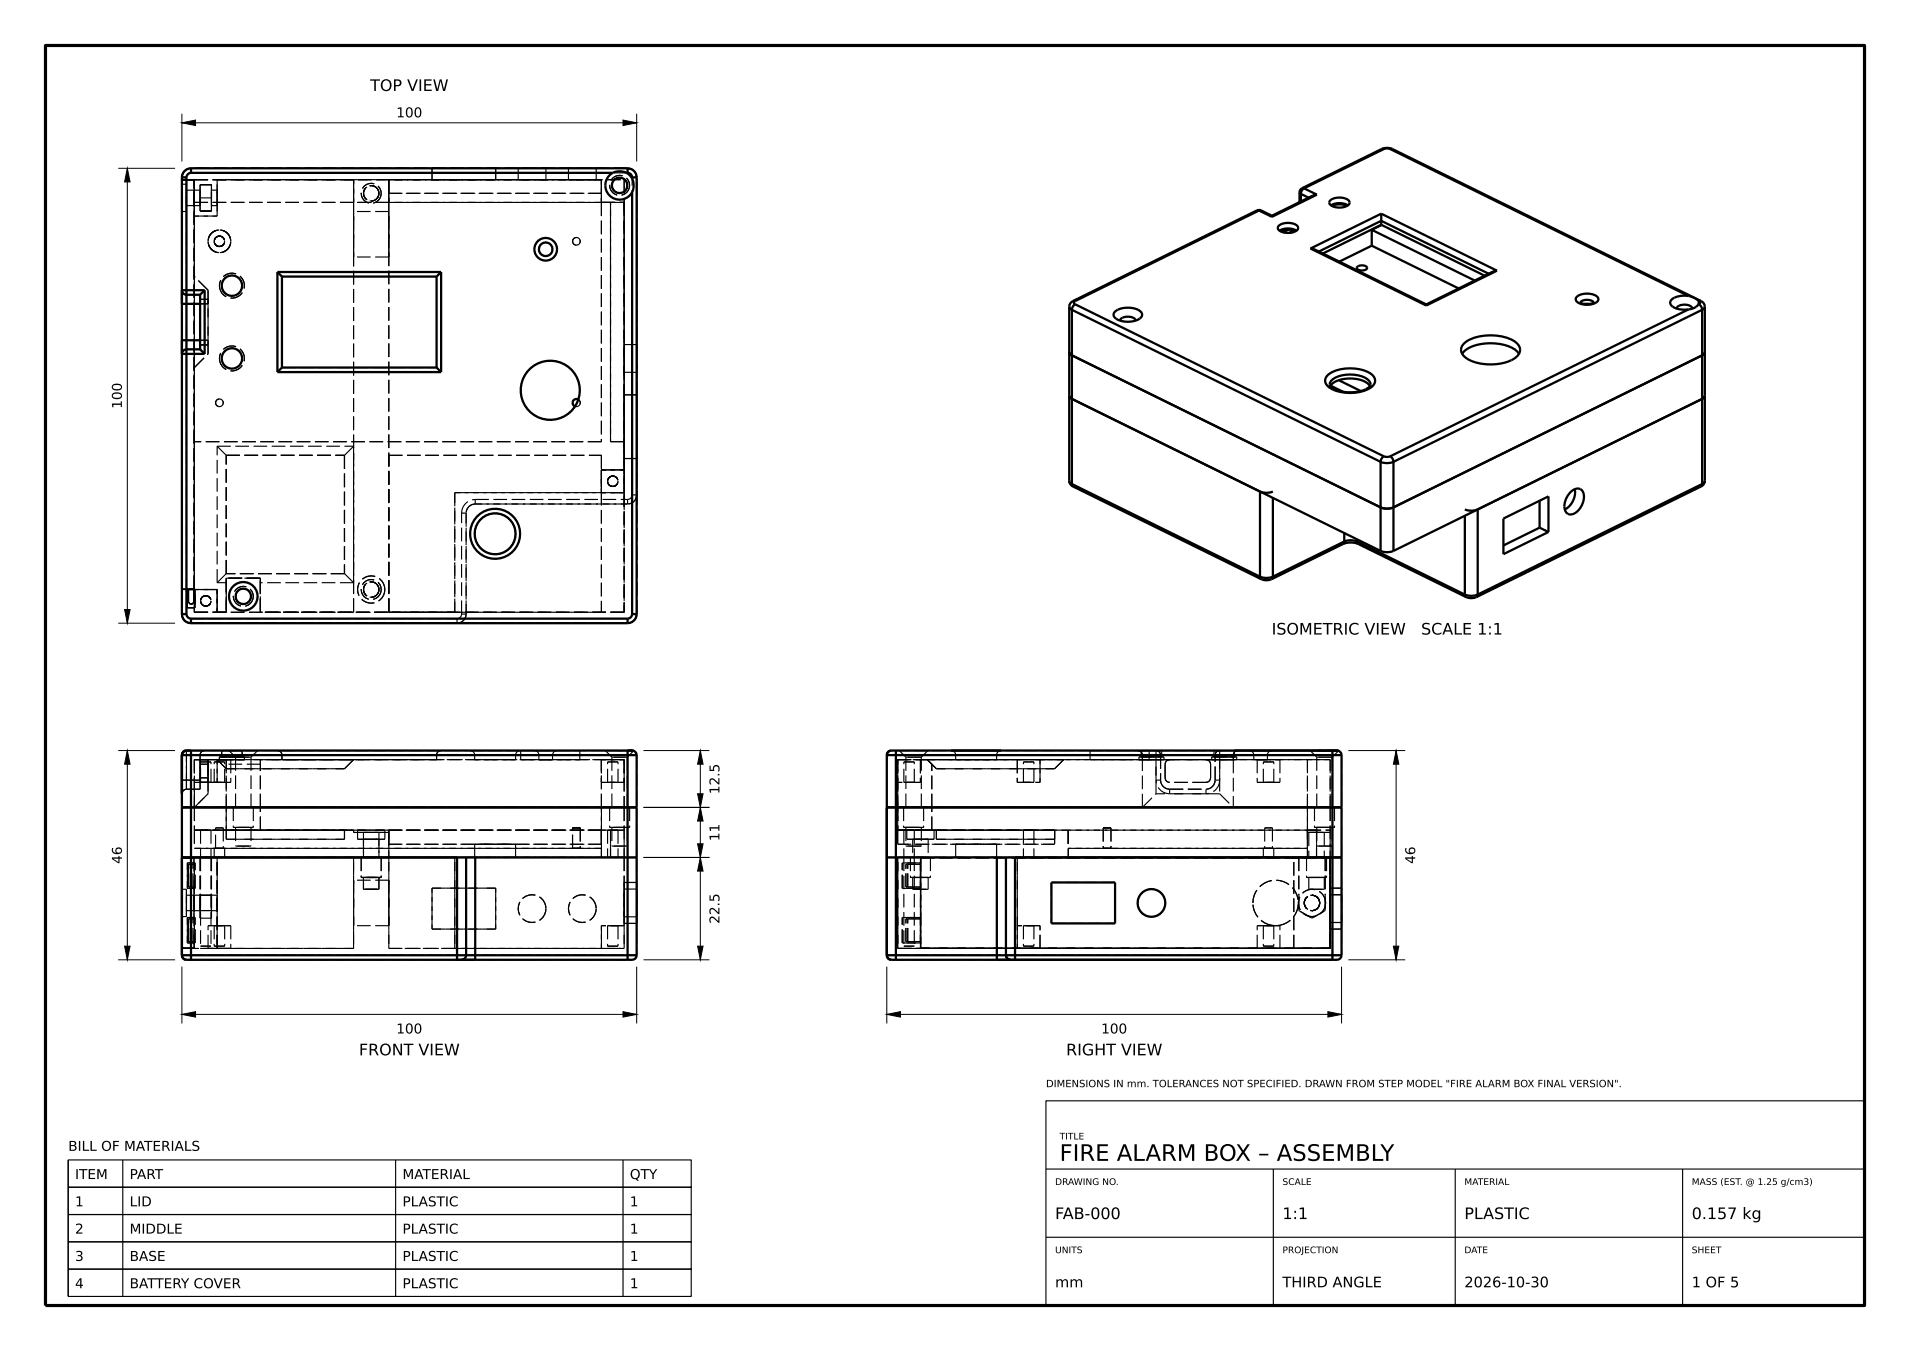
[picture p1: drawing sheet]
<svg xmlns="http://www.w3.org/2000/svg" width="420mm" height="297mm" viewBox="0 0 420 297" stroke-linecap="round" stroke-linejoin="round" font-family="sans-serif">
<g fill="#000" stroke="#000" stroke-width=".22">
<path d="M28 37l.6 3h-1.2zM40 27l3-.6v1.2zM137 26.4l3 .6-3 .6zM27.4 134h1.2l-.6 3zM28 165l.6 3h-1.2zM154 177.5l.6 3h-1.2zM153.4 174.5h1.2l-.6 3zM154 165l.6 3h-1.2zM307 165l.6 3h-1.2zM154 188.5l.6 3h-1.2zM153.4 185.5h1.2l-.6 3zM27.4 208h1.2l-.6 3z"/>
<path d="M153.4 208h1.2l-.6 3zM306.4 208h1.2l-.6 3zM40 223l3-.6v1.2zM137 222.4l3 .6-3 .6zM195 223l3-.6v1.2zM292 222.4l3 .6-3 .6z"/>
</g>
<path d="M10 10h400v277h-400z" fill="none" stroke="#000" stroke-width=".7" stroke-linecap="butt"/>
<g fill="none" stroke="#000" stroke-width=".25" stroke-dasharray="3 1" stroke-linecap="butt">
<path d="M40 39a2 2 0 0 1 2-2M40 39v96M40 39v24.8M40 39v.5M40 39.5h2.7M40 39.6h2.6M40 39.6v89.9M41 39h-1M41 39v96M42 37a2 2 0 0 0-2 2M42 37h96M42 38a1 1 0 0 0-1 1"/>
<path d="M42 37v1M42.6 39.6h-2.6M42.7 39.5h35.1M42.7 39.5h89.6M42.7 39.5v8M47.7 39.5h30.1M47.7 39.5v8M77.8 39.5h7.7M77.8 39.5v95.1M85.5 39.5h46.8M85.5 39.5v3M85.5 39.5h51.7"/>
<path d="M85.5 39.5v95.1M95 37h14M95 39.5h14M95 37v2.5M109 37h-14M109 39.5h-14M109 37v2.5M113.9 37h6.2M113.9 39.5h6.2M113.9 37v2.5M120.1 37h-6.2M120.1 39.5h-6.2"/>
<path d="M120.1 37v2.5M125 37h6.1M125 39.5h6.1M125 37v2.5M131.1 37h-6.1M131.1 39.5h-6.1M131.1 37v2.5M132.3 39.5v5M137.2 39.5v68.8M137.2 39.5v63.8M138 37h-96M138 37a2 2 0 0 1 2 2"/>
<path d="M138 38v-1M138 38h-96M139 39h1M139 39a1 1 0 0 0-1-1M140 39a2 2 0 0 0-2-2M140 39v69.8M40 40.5h1M40 40.5v6M40 46.5v-6M40 46.5h1M41 40.5v6M41 46.5v-6"/>
<path d="M41 41.8v3.4M41 45.2v-3.4M42.6 41.8h-1.6M42.6 41.8v3.4M42.6 45.2v-3.4M42.6 45.2h-1.6M42.7 44.5v-5M42.7 44.5h35.1M42.7 44.5h89.6M42.7 47.5h5M42.7 41.8h1.3M42.7 41.8v3.4"/>
<path d="M42.7 45.2v-3.4M42.7 47.5v-8M42.7 45.2h1.3M44 40.6h2.5M44 46.4v-5.8M44 41.8v3.4M44 45.2v-3.4M44 46.4h2.5M44 43.5v2.9M44 40.6v2.9M44 43.5h2.5M45.8 53a2.5 2.5 0 0 0 3.5 2.3 2.5 2.5 0 0 0 .5-4.2 2.5 2.5 0 0 0-4 1.3v.6"/>
<path d="M45.8 53a2.5 2.5 0 0 1 3.5-2.2 2.5 2.5 0 0 1 .5 4.2 2.5 2.5 0 0 1-4-1.3v-.7M46.5 40.6v5.8M46.5 46.4h-2.5M46.5 41.8h1.2M46.5 41.8v3.4M46.5 45.2v-3.4M46.5 40.6h-2.5M46.5 43.5v-2.9M46.5 46.4v-2.9M46.5 45.2h1.2M47.1 53a1.15 1.15 0 0 0 1.6 1.1 1.15 1.15 0 0 0 .4-1.9 1.15 1.15 0 0 0-1.9 .4l-.1 .4M47.1 53a1.15 1.15 0 0 1 1.6-1 1.15 1.15 0 0 1 .4 1.9 1.15 1.15 0 0 1-1.9-.4l-.1-.5"/>
<path d="M47.7 47.5v-8M47.7 41.8v3.4M47.7 45.2v-3.4M47.7 47.5h-5M49.4 53a1.15 1.15 0 0 1-1.6 1.1 1.15 1.15 0 0 1-.4-1.9 1.15 1.15 0 0 1 1.9 .4l.1 .4M50.7 53a2.5 2.5 0 0 1-3.5 2.3 2.5 2.5 0 0 1-.5-4.2 2.5 2.5 0 0 1 4 1.3v.6M50.7 53a2.5 2.5 0 0 0-3.5-2.2 2.5 2.5 0 0 0-.5 4.2 2.5 2.5 0 0 0 4-1.3v-.7M77.8 44.5v-5M77.8 56.5v-10M77.8 46.5v10M83.3 42.5a1.7 1.7 0 0 0-2.4-1.5 1.7 1.7 0 0 0-.4 2.8 1.7 1.7 0 0 0 2.7-.8l.1-.5M83.3 42.5a1.7 1.7 0 0 1-2.4 1.5 1.7 1.7 0 0 1-.4-2.8 1.7 1.7 0 0 1 2.7 .8l.1 .5"/>
<path d="M83.8 42.5a2.2 2.2 0 0 1-3.1 2 2.2 2.2 0 0 1-.5-3.7 2.2 2.2 0 0 1 3.6 1.1v.6M85.5 42.5v-3M85.5 42.5h46.8M85.5 42.5v2M85.5 44.5h46.8M85.5 44.5h-7.7M85.5 56.5v-10M85.5 46.5v10M85.5 56.5h-7.7M85.5 46.5h-7.7M121.5 54.8a1.5 1.5 0 0 0-2.1-1.4 1.5 1.5 0 0 0-.4 2.5 1.5 1.5 0 0 0 2.4-.6l.1-.5M125.9 53a.85 .85 0 0 1 1.2-.7 .85 .85 0 0 1 .3 1.3 .85 .85 0 0 1-1.4-.2l-.1-.4"/>
<path d="M125.9 53a.85 .85 0 0 0 1.2 .8 .85 .85 0 0 0 .3-1.3 .85 .85 0 0 0-1.4 .2l-.1 .3M132.3 42.5v-3M132.3 44.5v-2M132.3 42.5h-46.8M132.3 44.5h4.9M132.3 44.5v52.6M132.3 44.5v-5M134.2 44.5v52.6M134.2 44.5h-1.9M134.6 40.8a1.7 1.7 0 0 0 2.3 1.5 1.7 1.7 0 0 0 .5-2.8 1.7 1.7 0 0 0-2.8 .7v.6M134.6 40.8a1.7 1.7 0 0 1 2.3-1.6 1.7 1.7 0 0 1 .5 2.8 1.7 1.7 0 0 1-2.8-.7v-.5M137.2 44.5h-3"/>
<path d="M137.2 44.5v52.6M137.2 44.5v90.1M137.2 44.5v58.8M138.5 40.8a2.2 2.2 0 0 1-3.2 1.9 2.2 2.2 0 0 1-.5-3.6 2.2 2.2 0 0 1 3.6 1.1l.1 .6M40 66.8v8M40 77.8v57.2M41 76.8h3M41 76.8a1 1 0 0 0-1 1M41 64.8a1 1 0 0 1-1-1M42.7 60.8v-21.3M44 64.8h-3M44 64.8v2"/>
<path d="M44 74.8v-8M44 74.8v2M44 75.8v-1M44 74.8v1M44 66.8v8M44 65.8v1M44 66.8v-1M44 74.8h1.8M44 66.8h1.8M45.8 77.8v-3M45.8 66.8v-3M45.8 63.8l-3.1-3"/>
<path d="M45.8 63.8v14M45.8 66.8v-1M45.8 65.8v1M45.8 66.8v8M45.8 74.8v1M45.8 75.8v-1M45.8 65.8h-1.8M45.8 75.8h-1.8M45.8 66.8h-1.8M45.8 74.8h-1.8M48.2 62.8a2.75 2.75 0 0 0 4 2.5 2.75 2.75 0 0 0 .5-4.6 2.75 2.75 0 0 0-4.4 1.5l-.1 .6M48.2 78.8a2.75 2.75 0 0 0 4 2.5 2.75 2.75 0 0 0 .5-4.6 2.75 2.75 0 0 0-4.4 1.5l-.1 .6"/>
<path d="M53.3 62.8a2.25 2.25 0 0 1-3.3 2 2.25 2.25 0 0 1-.4-3.7 2.25 2.25 0 0 1 3.6 1.1l.1 .6M53.3 78.8a2.25 2.25 0 0 1-3.3 2 2.25 2.25 0 0 1-.4-3.7 2.25 2.25 0 0 1 3.6 1.1l.1 .6M62 60.8v20M96 60.8h-34M137.2 75.8v6M140 75.8v6M140 75.8h-2.8M42.7 97.1v-52.6M42.7 80.8v-20M42.7 80.8l3.1-3M47.4 88.5a.85 .85 0 0 1 1.2-.7 .85 .85 0 0 1 .3 1.3 .85 .85 0 0 1-1.4-.2l-.1-.4M47.4 88.5a.85 .85 0 0 0 1.2 .8 .85 .85 0 0 0 .3-1.3 .85 .85 0 0 0-1.4 .2l-.1 .3"/>
<path d="M47.7 98.1h30.1M47.7 98.1l2 2M62 80.8h34M77.8 98.1v30M77.8 98.1l-2 2M96 80.8v-20M125.9 88.5a.85 .85 0 0 1 1.2-.7 .85 .85 0 0 1 .3 1.3 .85 .85 0 0 1-1.4-.2l-.1-.4M126.4 89.3a.85 .85 0 0 0 1.1-.4 .85 .85 0 0 0-.3-1.1M127.5 85.8a6.5 6.5 0 0 0-9.5-5.8 6.5 6.5 0 0 0-.8 11.1 6.5 6.5 0 0 0 10.2-4.3l.1-1M132.3 97.1h-89.6M134.2 97.1h3M134.2 97.1v-52.6"/>
<path d="M137.2 97.1v37.5M137.2 97.1h-3M137.2 81.8v-6M137.2 86.8v14M140 86.8v14M140 81.8v-6M140 81.8h-2.8M140 86.8h-2.8M49.7 100.1h26.1M75.8 100.1v26M85.5 100.1h46.8M100 108.3v26.3"/>
<path d="M100 108.3h32.3M101.5 112.8h1M101.5 112.8a3 3 0 0 1 3-3M102.5 112.8v22.2M104.5 110.8a2 2 0 0 0-2 2M104.5 110.8h33.5M104.5 109.8v1M104.5 109.8h33.5M113.4 117.4a4.5 4.5 0 0 0-6.5-4.1 4.5 4.5 0 0 0-.7 7.6 4.5 4.5 0 0 0 7.1-2.7l.1-.8M113.4 117.4a4.5 4.5 0 0 1-6.5 4 4.5 4.5 0 0 1-.7-7.6 4.5 4.5 0 0 1 7.1 2.7l.1 .9M132.3 100.1v34.5M132.3 108.3v-5"/>
<path d="M132.3 103.3v5M132.3 103.3h4.9M132.3 108.3h4.9M133.6 105.8a1.15 1.15 0 0 0 1.6 1.1 1.15 1.15 0 0 0 .4-1.9 1.15 1.15 0 0 0-1.9 .4l-.1 .4M133.6 105.8a1.15 1.15 0 0 1 1.6-1.1 1.15 1.15 0 0 1 .4 1.9 1.15 1.15 0 0 1-1.9-.4l-.1-.4M135.9 105.8a1.15 1.15 0 0 1-1.6 1.1 1.15 1.15 0 0 1-.4-1.9 1.15 1.15 0 0 1 1.9 .4l.1 .4M137.2 108.3h-37.2M137.2 103.3h-4.9M137.2 108.3h-4.9M137.2 103.3v5M137.2 100.8v-14M137.2 108.3v26.3"/>
<path d="M137.2 108.3v-5M138 110.8h-33.5M138 109.8v1M138 109.8a1 1 0 0 0 1-1M139 108.8h1M139 108.8v-69.8M140 108.8a2 2 0 0 1-2 2M140 108.8v-69.8M140 100.8v-14M140 100.8h-2.8M40 135a2 2 0 0 0 2 2M40 135v-96"/>
<path d="M40 129.6v5.4M40 129.6v-90.1M40 129.6h7.7M40 129.5h2.6M40 129.5v-89.9M41 135h-1M41 135a1 1 0 0 0 1 1M41.2 129.6v4M41.2 133.6v-4M41.2 129.6h1.7M41.2 133.6h1.7M41.5 129.5h1.1"/>
<path d="M41.5 129.5v2.9M41.5 132.4l.3 .4M41.5 132.4v-2.9M41.8 132.8h.4M41.8 132.8l-.3-.4M42 137h96M42 137a2 2 0 0 1-2-2M42 137h58.5M42 136v1M42 136h58.5M42.2 132.8l.4-.4M42.2 132.8h-.4"/>
<path d="M42.6 129.5h-1.1M42.6 129.5h-2.6M42.6 132.4v-2.9M42.6 129.5v2.9M42.6 132.4l-.4 .4M42.6 129.5v-89.9M42.7 134.6v-37.5M42.7 134.6v-95.1M42.7 134.6v-53.8M42.7 129.6v-48.8M42.7 129.6h5M42.7 134.6h5"/>
<path d="M42.7 129.6v5M42.9 133.6h-1.7M42.9 129.6v4M42.9 133.6v-4M42.9 129.6h-1.7M44.1 132.1a1.15 1.15 0 0 0 1.6 1.1 1.15 1.15 0 0 0 .4-1.9 1.15 1.15 0 0 0-1.9 .4l-.1 .4M44.1 132.1a1.15 1.15 0 0 1 1.6-1.1 1.15 1.15 0 0 1 .4 1.9 1.15 1.15 0 0 1-1.9-.4l-.1-.4M46.4 132.1a1.15 1.15 0 0 1-1.6 1.1 1.15 1.15 0 0 1-.4-1.9 1.15 1.15 0 0 1 1.9 .4l.1 .4M47.7 134.6v-5M47.7 129.6h-7.7M47.7 129.6v5M47.7 129.6h-5"/>
<path d="M47.7 128.1v-30M49.7 127.1h7.5M49.7 134.6v-7.5M49.7 127.1v7.5M49.7 134.6h-7M49.7 126.1v-26M49.7 127.1v1M49.7 128.1v6.5M49.7 134.6h-2M49.7 128.1h-2M49.7 126.1l-2 2M51.8 131.1a1.7 1.7 0 0 0 2.4 1.5 1.7 1.7 0 0 0 .4-2.8 1.7 1.7 0 0 0-2.7 .8l-.1 .5"/>
<path d="M51.8 131.1a1.7 1.7 0 0 1 2.4-1.5 1.7 1.7 0 0 1 .4 2.8 1.7 1.7 0 0 1-2.7-.8l-.1-.5M55.7 131.1a2.2 2.2 0 0 1-3.1 2 2.2 2.2 0 0 1-.5-3.7 2.2 2.2 0 0 1 3.5 1.1l.1 .6M57.2 127.1h-7.5M57.2 127.1v7.5M57.2 134.6v-7.5M57.2 128.1v-1M57.2 134.6v-6.5M75.8 126.1h-26.1M77.8 134.6h-30.1M77.8 134.6v-95.1M77.8 128.1h-20.6M77.8 128.1l-2-2"/>
<path d="M83.3 129.6a1.7 1.7 0 0 0-2.4-1.5 1.7 1.7 0 0 0-.4 2.8 1.7 1.7 0 0 0 2.7-.8l.1-.5M83.3 129.6a1.7 1.7 0 0 1-2.4 1.5 1.7 1.7 0 0 1-.4-2.8 1.7 1.7 0 0 1 2.7 .8l.1 .5M83.8 129.6a2.2 2.2 0 0 1-3.1 2 2.2 2.2 0 0 1-.5-3.7 2.2 2.2 0 0 1 3.6 1.1v.6M84.6 129.6a3 3 0 0 1-4.3 2.7 3 3 0 0 1-.5-5 3 3 0 0 1 4.7 1.6l.1 .7M85.5 134.6h-28.3M85.5 134.6v-34.5M100 134.6h-14.5M100 134.6v-26.3M100.5 137h-58.5M100.5 136v1M100.5 136a1 1 0 0 0 1-1M101.5 135h1"/>
<path d="M101.5 135v-22.2M102.5 135a2 2 0 0 1-2 2M102.5 135v-22.2M132.3 134.6h-46.8M137.2 134.6h-4.9M137.2 134.6h-80M138 137a2 2 0 0 0 2-2M140 135v-96M140 135a2 2 0 0 1-2 2M40 177.5h2M40 166a1 1 0 0 1 1-1M40 166h1"/>
<path d="M40 177.5v-11.5M41 165h1M41 165h4M41 165a1 1 0 0 0-1 1M41 165v1M41 166v-1M41 166h-1M41 173.5a1 1 0 0 0-1 1M41 173.5h3M41 166h3M41 166v5.5M41 171.5h-1"/>
<path d="M41 171.5h3M41 171.5v2M41 173.5v-2M41 171.5v-5.5M42 165h92.7M42 177.5h-2M42 177.5v11M42 166v-1M42 166h-2M42 166v11.5M42.7 177.5v5M42.7 177.5h89.6"/>
<path d="M42.7 167h3.1M42.7 167h89.6M42.7 167v10.5M42.7 177.5l3.1-3M42.7 177.5v-10.5M42.7 172h5M42.7 167v5M42.7 172v5.5M44 166l.3-.7 .7-.3M44 166v5.5M44 171.5v2M44 171.5v-5.5"/>
<path d="M44 173.5v-2M44 168v-1M44 171v-3M44 172v-1M44 171v1M44 168v3M44 167v1M44 173.5h-3M44 167h1.8M44 166h-3M44 171.5h-3M44.1 172v-4.5"/>
<path d="M44.1 167.5h2.3M44.1 172h2.3M45 165h-3M45 165l-.7 .3-.3 .7M45.8 167h-3.1M45.8 167h4.9M45.8 174.5l-3.1 3M45.8 167v7.5M45.8 167v1M45.8 168v3M45.8 171v1M45.8 172v-1"/>
<path d="M45.8 171v-3M45.8 168v-1M45.8 174.5v-7.5M45.8 172h4.9M45.8 172v-5M45.8 172h-1.8M45.8 168h-1.8M45.8 171h-1.8M46.4 167.5h-2.3M46.4 172h-2.3M46.4 172v-4.5M47.1 172v-4.5"/>
<path d="M47.1 167.5h2.3M47.1 172h2.3M47.7 167h-5M47.7 167h30.1M47.7 172v-5M47.7 167v5M47.7 167l2 2M48.2 167h5.5M48.2 167v-.6M48.2 166.4h5.5M48.8 165h4.5M48.8 166.4h4.5"/>
<path d="M48.8 165v1.4M49.4 167.5h-2.3M49.4 172h-2.3M49.4 172v-4.5M49.7 177.5v5M49.7 177.5h-7M49.7 177.5v-9.5M49.7 168v-1M49.7 167v10.5M49.7 167h-2M49.7 169l-2-2M49.7 169h26.1"/>
<path d="M50.4 165h6.2M50.4 165l1.4 1.5M50.7 167h-4.9M50.7 172h-4.9M50.7 167v5M51.3 177.5h4.4M51.3 177.5v4.4M51.8 177.5h3.4M51.8 166.5h3.4M51.8 166.5v11M53.3 165h-4.5M53.3 166.4h-4.5"/>
<path d="M53.3 165v1.4M53.7 167h-5.5M53.7 166.4h-5.5M53.7 167v-.6M55.2 177.5h-3.4M55.2 166.5h-3.4M55.2 166.5l1.4-1.5M55.2 166.5v11M55.7 177.5v4.4M55.7 177.5h-4.4M56.6 165h-6.2M57.2 177.5h-7.5"/>
<path d="M57.2 168h-7.5M57.2 177.5v-9.5M57.2 167v1M57.2 177.5v-10.5M61 165h36M61 165l.7 .3 .3 .7M62 166l-.3-.7-.7-.3M62 166v1M62 167h34M62 166h34M75.8 169h-26.1M77.8 167h-20.6"/>
<path d="M77.8 167l-2 2M96 166v1M96 167h-34M96 166h-34M97 165h-36M97 165l-.7 .3-.3 .7M103.4 165h11M104.4 167h9M104.4 166h9M104.4 166l-.4-.8-.6-.2M104.4 167v-1M113.4 167v-1"/>
<path d="M113.4 167h-9M113.4 166h-9M114.4 165h-11M114.4 165a1 1 0 0 0-1 1M114.5 165h13M114.5 167h13M114.5 165v2M117.5 165h5M118.5 167h3M118.5 166h3M118.5 166l-.4-.8-.6-.2M118.5 166v1"/>
<path d="M121.5 166v1M121.5 167h-3M121.5 166h-3M122.5 165h-5M122.5 165a1 1 0 0 0-1 1M127.5 165h-13M127.5 167h-13M127.5 165v2M132.3 177.5h4.9M132.3 167h4.9M132.3 177.5v-10.5M132.3 172h4.9"/>
<path d="M132.3 167v5M133.1 165h1.6M133.1 165l1.5 1.5M133.6 172v-4.5M133.6 167.5h2.3M133.6 172h2.3M134.1 177.5h4.4M134.1 177.5v4.4M134.6 166.5h3.3M134.6 177.5h3.3M134.6 166.5v11M134.7 165h3.1"/>
<path d="M135.9 167.5h-2.3M135.9 172h-2.3M135.9 172v-4.5M137.2 177.5v11M137.2 177.5v5M137.2 177.5h-80M137.2 167h-80M137.2 167v10.5M137.2 167h-4.9M137.2 167v5M137.2 172v-5M137.2 172h-4.9"/>
<path d="M137.8 165h.2M137.9 166.5h-3.3M137.9 177.5h-3.3M137.9 166.5l1.4-1.4M137.9 166.5v11M138 177.5h2M138 177.5h-96M138 166v-1M138 166h-96M138 177.5v-11.5M138.5 177.5v4.4M138.5 177.5h-4.4"/>
<path d="M139 165h-5.9M140 177.5v11M140 166a1 1 0 0 0-1-1M140 166v11.5M140 177.5h-2M140 166h-2M195 177.5h2M195 166a1 1 0 0 1 1-1M195 177.5v-11.5M196 165h1M197 165h57.2M197 177.5h-2"/>
<path d="M197 177.5v11M197 166v-1M197 166h-2M197 166v11.5M197.4 177.5h7.5M197.4 177.5v5M197.4 177.5h95.1M197.4 177.5h53.8M197.4 167h6.5M197.4 177.5v-10.5M197.4 167v10.5M197.4 167h5"/>
<path d="M197.4 172v-5M197.4 172v5.5M197.8 165h3.1M198.7 177.5h4.4M198.7 177.5v4.4M198.7 167.5h2.4M198.7 172h2.4M198.7 172v-4.5M199.2 177.5h3.4M199.2 166.5h1.7M199.2 166.5l-1.4-1.5M199.2 166.5v11"/>
<path d="M199.9 167.5h-1.2M199.9 172h-1.2M200.9 177.5h-2.2M200.9 165h3.1M200.9 177.5h-1.7M200.9 166.5h1.7M201.1 167.5h-1.2M201.1 172h-1.2M201.1 172v-4.5M202.4 167h48.8M202.4 172h-5M202.4 167v5"/>
<path d="M202.6 177.5h-1.7M202.6 166.5h-3.4M202.6 166.5l1.4-1.5M202.6 166.5v11M203.1 177.5h-2.2M203.1 177.5v4.4M203.9 167l1 1M203.9 167h-6.5M203.9 167h30M203.9 167l2 2M204 165h-6.2M204.9 177.5h-7.5"/>
<path d="M204.9 177.5v-9.5M204.9 168l-1-1M205.9 169h26M205.9 169l-2-2M210.2 167h4.4M210.2 166h8.9M210.2 166l-.4-.8-.6-.2M210.2 167v-1M214.6 167h4.5M214.6 166h-4.4M219.1 167h-8.9M219.1 166h-4.5"/>
<path d="M219.1 166l.4-.8 .6-.2M219.1 167v-1M220.1 165h-10.9M223.7 167h-26.3M223.7 167v5M223.7 172h5M225.1 167.5h2.2M225.1 172h2.2M225.1 172v-4.5M226.2 167.5h-1.1M226.2 172h-1.1M227.3 167.5h-1.1"/>
<path d="M227.3 172h-1.1M227.3 172v-4.5M228.7 167h-5M228.7 172v-5M228.7 167v5M231.9 169h-26M233.9 167h-30M233.9 167l-2 2M239.7 165h13M239.7 167h6.5M239.7 165v2M246.2 165h-6.5"/>
<path d="M246.2 167h6.5M250.2 165h22M250.2 165l.7 .3 .3 .7M250.5 167h5.5M250.5 166.4h5.5M250.5 167v-.6M250.9 165h4.5M250.9 166.4h4.5M250.9 165v1.4M251.2 166l-.3-.7-.7-.3M251.2 166v1M251.2 177.5h20"/>
<path d="M251.2 167h3M251.2 167h20M251.2 177.5l3-3M251.2 177.5v-10.5M251.2 166h20M252.7 165h-6.5M252.7 167h-13M252.7 165v2M253.2 165h-2.3M253.2 167h-2.7M253.2 166.4h-2.7M253.2 166.4h-2.3"/>
<path d="M254.2 165h14M254.2 165v1M254.2 165l.7 .3 .3 .7M254.2 167h3M254.2 174.5v-7.5M254.2 166h-57.2M254.2 171.5v-5.5M255.2 166a1 1 0 0 0-1-1M255.2 166h-1M255.2 166v5.5M255.2 171.5a2 2 0 0 0 2 2M255.2 171.5h-1"/>
<path d="M255.4 165h-2.2M255.4 166.4h-2.2M255.4 165v1.4M256 167h-2.8M256 166.4h-2.8M256 167v-.6M256.2 168a1 1 0 0 1 1-1M256.2 171v-3M257.2 173.5h8M257.2 173.5a2 2 0 0 1-2-2M257.2 167h8M257.2 172a1 1 0 0 1-1-1"/>
<path d="M257.2 173.5v1M257.2 174.5a3 3 0 0 1-3-3M265.2 173.5a2 2 0 0 0 2-2M265.2 172h-8M265.2 167a1 1 0 0 1 1 1M265.2 167h3M265.2 173.5v1M265.2 174.5h-8M266.2 171a1 1 0 0 1-1 1M266.2 168v3M266.4 167h5.6M266.4 166.4h5.6"/>
<path d="M266.4 167v-.6M267 165h4.4M267 166.4h4.4M267 165v1.4M267.2 166l.3-.7 .7-.3M267.2 171.5v-5.5M267.2 171.5a2 2 0 0 1-2 2M267.2 166h-12M267.2 171.5h1M268.2 165h3.2M268.2 166v-1M268.2 165a1 1 0 0 0-1 1"/>
<path d="M268.2 166h-1M268.2 167h3M268.2 174.5l3 3M268.2 167v7.5M268.2 174.5h-14M268.2 171.5a3 3 0 0 1-3 3M268.2 166v5.5M269.2 165h-2.2M269.2 167h-2.8M269.2 166.4h-2.8M269.2 166.4h-2.2M271.2 167h-20"/>
<path d="M271.2 166v1M271.2 177.5h21.3M271.2 167h21.3M271.2 167v10.5M271.2 166h-20M271.4 165h-2.2M271.4 166.4h-2.2M271.4 165v1.4M272 167h-2.8M272 166.4h-2.8M272 167v-.6M272.2 165h-22"/>
<path d="M272.2 165l-.7 .3-.3 .7M274.7 165h2.5M275.7 167h1.5M275.7 166h3M275.7 166l-.4-.8-.6-.2M275.7 166v1M276.5 167h5M276.5 172h2.5M276.5 167v5M277.2 165h2.5M277.2 167h1.5M277.2 166h-1.5"/>
<path d="M277.8 167.5h2.3M277.8 172h2.3M277.8 172v-4.5M278.7 167h-3M278.7 166h-1.5M278.7 166l.4-.8 .6-.2M278.7 166v1M279 167.5h-1.2M279 172h-1.2M279 167h-2.5M279 172h2.5M279.7 165h-5"/>
<path d="M280.1 167.5h-1.1M280.1 172h-1.1M280.1 172v-4.5M281.5 167h-2.5M281.5 172h-5M281.5 167v5M287.5 177.5v11M287.5 177.5h-90.1M287.5 177.5h5M287.5 167h-58.8M287.5 177.5v-10.5M287.5 167v10.5"/>
<path d="M288.1 165h1.6M289 177.5h4.5M289 177.5v4.4M289.6 166.5h1.7M289.6 177.5h3.3M289.6 166.5l-1.5-1.5M289.6 166.5v11M289.7 165h-1.6M291.3 177.5h-2.3M291.3 166.5h1.6M291.3 177.5h-1.7M292.5 177.5h-5"/>
<path d="M292.5 177.5v5M292.5 167h-5M292.5 177.5v-10.5M292.5 167v10.5M292.9 166.5h-3.3M292.9 177.5h-1.6M292.9 166.5l1.4-1.4M292.9 166.5v11M293 177.5h2M293 177.5h-96M293 166v-1M293 166h-24.8"/>
<path d="M293 177.5v-11.5M293.5 177.5h-2.2M293.5 177.5v4.4M294 165h-1.2M295 177.5v11M295 166a1 1 0 0 0-1-1M295 166v11.5M295 177.5h-2M295 166h-2M40 188.5v-11M40 188.5h2M40 188.5h2.7"/>
<path d="M40 188.5v20M40 198.5v-3M40 195.5v6M40 188.6h2.6M40 195.5h1M41 198.5v-3M41 195.5v6M41 198.5v1.7M41 196.8v1.7M41.2 189.7v5.6M41.2 195.3v-5.6M41.2 195.3h1.7"/>
<path d="M41.2 189.7h1.7M41.5 195h1.1M41.5 190v5M41.5 190h.3M41.5 195v-5M41.8 190h.4M41.8 195h-.3M41.8 195v-5M42 188.5h-2M42 188.5v21.5M42.2 190h.4M42.2 195h-.4"/>
<path d="M42.2 195v-5M42.6 188.6v19.8M42.6 190h-1.1M42.6 190v-1.4M42.6 188.6h-2.6M42.6 195h-.4M42.6 195v-5M42.6 198.5v1.7M42.6 196.8v1.7M42.6 196.8h-1.6M42.7 182.5h35.1M42.7 182.5v4"/>
<path d="M42.7 186.5h89.6M42.7 188.5h5M42.7 198.5v-1.7M42.7 196.8v3.4M42.7 196.8h1.3M42.9 195.3h-1.7M42.9 195.3v-5.6M42.9 189.7h-1.7M44 188.5h2.5M44 198.5v1.7M44 196.8v1.7M44 196.8h2.5"/>
<path d="M44 188.5v8.3M44 196.8v3.4M44.1 188.5h2.3M44.1 182.5v6M44.1 182.5h2.3M44.1 188.5v19.5M46.4 188.5h-2.3M46.4 182.5h-2.3M46.4 188.5v19.5M46.4 182.5v6M46.5 188.5h-2.5M46.5 198.5v-1.7"/>
<path d="M46.5 196.8v3.4M46.5 188.5v8.3M46.5 196.8h-2.5M46.5 196.8h1.2M47.1 188.5h2.3M47.1 186.5v2M47.1 186.5h2.3M47.4 186.5h1.7M47.4 186.5v-4.5M47.4 182h1.7M47.7 188.5h30.1M47.7 188.5h-7.7"/>
<path d="M47.7 198.5v1.7M47.7 196.8v1.7M47.7 188.5v20M49.1 186.5h-1.7M49.1 182h-1.7M49.1 182v4.5M49.4 188.5h-2.3M49.4 186.5h-2.3M49.4 186.5v2M49.7 182.5h7.5M49.7 182.5v-5M49.7 182.5h-7"/>
<path d="M49.7 182.5h26.1M49.7 184.5h26.1M49.7 182.5v2M51.3 181.9h4.4M51.8 181.9h3.4M51.8 181.9v4.1M51.8 186h3.4M55.2 181.9h-3.4M55.2 186h-3.4M55.2 181.9v4.1M55.7 181.9h-4.4M57.2 182.5v-5"/>
<path d="M75.8 182.5h-26.1M75.8 184.5h-26.1M75.8 182.5v2M77.8 183v-.5M77.8 182.5v.5M77.8 183h7.7M77.8 188.5h-30.1M77.8 188.5v20M77.8 198.5v-5M77.8 193.5v10M78.6 184.5h6M78.6 182.5h6"/>
<path d="M78.6 182.5v2M79.4 188.5h4.4M79.4 192.9h4.4M79.4 188.5v4.4M79.9 188.5h3.4M79.9 184.5h3.4M79.9 183h3.4M79.9 195.5h3.4M79.9 192.9h3.4M79.9 184.5v4M79.9 183v5.5M79.9 192.9v2.6"/>
<path d="M83.3 188.5h-3.4M83.3 184.5h-3.4M83.3 184.5v4M83.3 183h-3.4M83.3 183v5.5M83.3 192.9v2.6M83.3 195.5h-3.4M83.3 192.9h-3.4M83.8 188.5h-4.4M83.8 188.5v4.4M83.8 192.9h-4.4M84.6 184.5h-6"/>
<path d="M84.6 182.5v2M84.6 182.5h-6M85.5 188.5h46.8M85.5 182.5h46.8M85.5 182.5h-28.3M85.5 183v-.5M85.5 182.5v.5M85.5 183h-7.7M85.5 188.5v-5.5M85.5 183v5.5M85.5 182.5v3.1M85.5 185.6h46.8"/>
<path d="M85.5 188.5h51.7M85.5 188.5v20M85.5 198.5v-5M85.5 193.5v10M85.5 193.5h-7.7M95 195.3v9M95 195.3h14M100 188.5h-14.5M100 188.5v20M102.5 188.5h-2M102.5 188.5v21.5M104.4 188.5h9"/>
<path d="M104.4 185.6h9M104.4 185.6v2.9M104.5 188.5h33.5M104.5 188.5h-2M109 195.3h-14M109 195.3v9M113.4 188.5h-9M113.4 185.6h-9M113.4 185.6v2.9M120.1 199.8a3.1 3.1 0 0 0-4.4-2.8 3.1 3.1 0 0 0-.6 5.1 3.1 3.1 0 0 0 4.9-1.7l.1-.6M120.1 199.8a3.1 3.1 0 0 1-4.4 2.7 3.1 3.1 0 0 1-.6-5.1 3.1 3.1 0 0 1 4.9 1.7l.1 .7M125.9 186.5h1.7"/>
<path d="M125.9 186.5v-4.5M125.9 182h1.7M127.6 186.5h-1.7M127.6 182h-1.7M127.6 182v4.5M131.1 199.8a3 3 0 0 0-4.4-2.8 3 3 0 0 0-.6 5.1 3 3 0 0 0 4.9-1.7l.1-.6M131.1 199.8a3 3 0 0 1-4.4 2.7 3 3 0 0 1-.6-5.1 3 3 0 0 1 4.9 1.7l.1 .7M132.3 182.5h-46.8M132.3 188.5v-11M132.3 182.5v6M132.3 182.5v-5M132.3 182.5h-89.6"/>
<path d="M132.3 182.5v4M132.3 186.5h-89.6M132.3 182.5v3.1M132.3 185.6h-46.8M133.6 188.5h2.3M133.6 182.5v6M133.6 182.5h2.3M134.1 181.9h4.4M134.2 188.5h3M134.2 182.5h-1.9M134.2 188.5v-6M134.2 182.5v6"/>
<path d="M134.6 181.9h3.3M134.6 181.9v4.1M134.6 186h3.3M135.9 188.5h-2.3M135.9 182.5h-2.3M135.9 182.5v6M137.2 188.5h-3M137.2 182.5v6M137.2 182.5h-4.9M137.2 182.5h-3M137.2 188.5h-37.2M137.2 188.5v20"/>
<path d="M137.2 198.5v3.1M137.2 195.4v3.1M137.2 194v9M137.9 181.9h-3.3M137.9 186h-3.3M137.9 181.9v4.1M138 188.5h-96M138 188.5h2M138 188.5v-11M138.5 181.9h-4.4M140 188.5h-2M140 188.5v21.5"/>
<path d="M140 194v9M140 198.5v-3.1M140 195.4v6.2M140 194h-2.8M140 195.4h-2.8M195 188.5h2M197 188.5h-2M197 188.5h22.2M197 188.5v21.5M197.4 182.5v-5M197.4 182.5h7.5M197.4 182.5h37.5"/>
<path d="M197.4 182.5h34.5M197.4 182.5v3.1M197.4 185.6h34.5M197.4 188.5h5M197.4 188.5v20M198.4 195.3v-5.6M198.4 195.3h4M198.4 189.7h4M198.7 181.9h4.4M198.7 188.5h2.4M198.7 182.5h1.2M198.7 182.5v6"/>
<path d="M198.7 188.5v19.5M199.2 181.9h3.4M199.2 186h1.7M199.2 190h.4M199.2 195h.4M199.2 195v-5M199.2 181.9v4.1M199.4 184.5h6M199.4 182.5h6M199.4 182.5v2M199.6 190h-.4M199.6 190h2.9"/>
<path d="M199.6 195h2.9M199.6 195v-5M199.6 195h-.4M199.9 188.5h-1.2M199.9 182.5h1.2M200.2 188.5h4.4M200.2 192.9h4.4M200.2 188.5v4.4M200.7 188.5h1.7M200.7 184.5h1.7M200.7 192.9h1.7M200.7 195.5h3.4"/>
<path d="M200.7 184.5v4M200.7 192.9v2.6M200.9 181.9h-2.2M200.9 181.9h-1.7M200.9 186h1.7M201.1 188.5h-1.2M201.1 182.5h-2.4M201.1 182.5v6M201.1 188.5v19.5M202.4 188.5h1.7M202.4 184.5h-3M202.4 184.5h1.7"/>
<path d="M202.4 182.5h-3M202.4 188.5h-5.4M202.4 188.5h-2.2M202.4 189.7v5.6M202.4 189.7h-4M202.4 195.3h-4M202.4 195.3v-5.6M202.4 188.5v20M202.4 192.9h-2.2M202.4 192.9h1.7M202.4 195.5h-1.7M202.5 190v5"/>
<path d="M202.5 190v-1.4M202.5 188.6v19.8M202.5 190h-2.9M202.5 195h-2.9M202.5 188.6h89.9M202.6 181.9h-1.7M202.6 186h-3.4M202.6 181.9v4.1M203.1 181.9h-2.2M204.1 188.5h-3.4M204.1 184.5h-3.4M204.1 192.9h-3.4"/>
<path d="M204.1 195.5h-1.7M204.1 184.5v4M204.1 192.9v2.6M204.6 188.5h-2.2M204.6 192.9h-2.2M204.6 188.5v4.4M204.9 182.5v-5M204.9 182.5h-7.5M205.4 184.5h-3M205.4 182.5h-3M205.4 182.5v2M205.9 182.5h26"/>
<path d="M205.9 184.5h26M205.9 182.5v2M210.2 188.5h4.4M210.2 185.6h8.9M210.2 185.6v2.9M214.6 188.5h4.5M214.6 185.6h-4.4M219.1 188.5h-8.9M219.1 185.6h-4.5M219.1 185.6v2.9M221.2 188.5h-2M223.2 188.5h-2"/>
<path d="M223.7 188.5h-26.3M225.1 188.5h2.2M225.1 182.5h1.1M225.1 182.5v6M226.2 188.5h-1.1M226.2 182.5h1.1M227.3 188.5h-1.1M227.3 182.5h-2.2M227.3 182.5v6M231.2 194v9M231.9 182.5h-34.5M231.9 182.5h-26"/>
<path d="M231.9 185.6h-34.5M231.9 182.5v3.1M231.9 184.5h-26M231.9 182.5v2M234.9 182.5v6M234.9 182.5h-37.5M234.9 182.5h52.6M234.9 182.5v4M234.9 186.5h52.6M242.6 186.5h.8M242.6 182h1.7M242.6 182v4.5"/>
<path d="M243.4 186.5h.9M243.4 182h-.8M244.3 186.5h-1.7M244.3 182h-.9M244.3 182v4.5M245.2 194h-14M250.1 198.5a3 3 0 0 0 4.4 2.7 3 3 0 0 0 .6-5.1 3 3 0 0 0-4.9 1.7l-.1 .7M275.5 198.5a5 5 0 0 1 7.2-4.5 5 5 0 0 1 .8 8.5 5 5 0 0 1-7.9-3.1l-.1-.9M277.8 188.5h2.3M277.8 186.5h1.2M277.8 186.5v2M278.1 186.5h.9"/>
<path d="M278.1 182h1.7M278.1 182v4.5M279 188.5h-1.2M279 186.5h1.1M279 186.5h.8M279 182h-.9M279.8 186.5h-1.7M279.8 182h-.8M279.8 182v4.5M280.1 188.5h-1.1M280.1 186.5h-2.3M280.1 186.5v2"/>
<path d="M284.5 188.5h8M285.6 196.8v3.4M285.6 188.5h5.8M285.6 188.5v8.3M287.3 188.5h4.4M287.3 192.9h4.4M287.3 188.5v4.4M287.5 188.5h-52.6M287.5 182.5h2M287.5 182.5v-5M287.5 188.5v-6M287.5 182.5h-52.6"/>
<path d="M287.5 182.5v.5M287.5 182.5h5M287.5 183v-.5M287.5 183h5M287.5 182.5v4M287.5 186.5h-52.6M287.8 188.5h1.7M287.8 183h1.7M287.8 195.5h3.4M287.8 192.9h1.7M287.8 183v5.5M287.8 192.9v2.6"/>
<path d="M289 181.9h4.5M289.5 188.5h1.7M289.5 188.5h3M289.5 182.5h-2M289.5 182.5v6M289.5 183v-.5M289.5 183h-2M289.5 183h1.7M289.5 188.5v-5.5M289.5 188.5h-2.2M289.5 195.5h-1.7M289.5 192.9h1.7"/>
<path d="M289.5 192.9h-2.2M289.6 181.9h3.3M289.6 186h1.7M289.6 181.9v4.1M290.2 198.5a1.7 1.7 0 0 1-2.4 1.5 1.7 1.7 0 0 1-.4-2.8 1.7 1.7 0 0 1 2.7 .8l.1 .5M290.2 198.5a1.7 1.7 0 0 0-2.4-1.5 1.7 1.7 0 0 0-.4 2.8 1.7 1.7 0 0 0 2.7-.8l.1-.5M291.2 188.5h-3.4M291.2 183h-3.4M291.2 195.5h-1.7M291.2 192.9h-3.4M291.2 183v5.5M291.2 192.9v2.6"/>
<path d="M291.3 181.9h-2.3M291.3 181.9h-1.7M291.3 186h1.6M291.4 188.5h-5.8M291.4 188.5v8.3M291.4 196.8v3.4M291.5 198.5a3 3 0 0 0-4.3-2.7 3 3 0 0 0-.6 5 3 3 0 0 0 4.8-1.6l.1-.7M291.7 188.5h-2.2M291.7 192.9h-2.2M291.7 188.5v4.4M292.4 188.6v19.8M292.5 188.5v-11"/>
<path d="M292.5 182.5v.5M292.5 183h-3M292.5 183v5.5M292.5 188.5h-8M292.5 188.5h-95.1M292.5 188.5h-68.8M292.5 188.5v20M292.5 195.3v9M292.5 199.8v3M292.5 196.7v3.1M292.9 181.9h-1.6M292.9 186h-3.3"/>
<path d="M292.9 181.9v4.1M293 188.5h-96M293 188.5h2M293 188.5h-.5M293 188.5v-11M293.5 181.9h-2.2M295 188.5h-2M295 188.5v21.5M295 195.3v9M295 199.8v-3.1M295 196.7v6.1M295 195.3h-2.5"/>
<path d="M295 196.7h-2.5M40 208.5v-20M40 208.4v-19.8M40 208.5h2.7M40 208.5h7.7M40 201.5v-3M40 208.4h2.6M40 210h2M40 201.5h1M41 211a1 1 0 0 1-1-1M41 201.5v-3M41 200.2v-3.4"/>
<path d="M41.2 201.7v5.6M41.2 207.3v-5.6M41.2 207.3h1.7M41.2 201.7h1.7M41.5 207h1.1M41.5 202v5M41.5 202h.3M41.5 207v-5M41.8 202h.4M41.8 207h-.3M41.8 207v-5M42 211h-1"/>
<path d="M42 210v1M42 210h96M42.2 202h.4M42.2 207h-.4M42.2 207v-5M42.6 208.4h-2.6M42.6 202h-1.1M42.6 202v-7M42.6 208.4v-1.4M42.6 207h-.4M42.6 207v-5M42.6 200.2v-3.4"/>
<path d="M42.6 200.2h-1.6M42.7 200.2v-1.7M42.7 208.5v-20M42.7 200.2h1.3M42.9 207.3h-1.7M42.9 207.3v-5.6M42.9 201.7h-1.7M44 200.2v-3.4M44 201.9v-1.7M44 200.2v1.7M44 200.2h2.5M44 201.9h2.5"/>
<path d="M44.1 208h2.3M45.8 208.5h4.9M45.8 203.5h4.9M45.8 208.5v-5M46.4 208h-2.3M46.5 200.2v-1.7M46.5 200.2v-3.4M46.5 201.9v-1.7M46.5 200.2v1.7M46.5 200.2h1.2M47.1 208h2.3M47.1 203.5h2.3"/>
<path d="M47.1 203.5v4.5M47.7 200.2v-3.4M47.7 208.5v-20M47.7 208.5h-5M47.7 208.5h30.1M49.4 203.5v4.5M49.4 208h-2.3M49.4 203.5h-2.3M50.7 208.5h-4.9M50.7 203.5h-4.9M50.7 203.5v5M77.8 208.5v-20"/>
<path d="M77.8 208.5h-30.1M77.8 203.5v-5M85.5 208.5h51.7M85.5 208.5v-20M85.5 203.5v-5M85.5 203.5h-7.7M95 204.3h14M95 204.3v-9M100 208.5h32.3M100 208.5v-20M100 208.5h-14.5M100.5 211h-58.5"/>
<path d="M101.5 211a1 1 0 0 0 1-1M109 204.3v-9M109 204.3h-14M132.3 203.5v5M132.3 208.5v-5M132.3 208.5h4.9M133.6 208h2.3M133.6 203.5h2.3M133.6 203.5v4.5M135.9 203.5v4.5M135.9 208h-2.3M135.9 203.5h-2.3"/>
<path d="M137.2 203.5h-4.9M137.2 208.5v-5M137.2 203.5v-15M137.2 201.6v-6.2M137.2 203v-9M138 211h-33.5M138 210h2M138 211v-1M138 210v-21.5M139 211h-1M139 211a1 1 0 0 0 1-1M140 203v-9"/>
<path d="M140 201.6v-3.1M140 203h-2.8M140 201.6h-2.8M195 210h2M196 211a1 1 0 0 1-1-1M197 211h-1M197 211v-1M197 210h96M197.4 208.5h95.1M197.4 208.5v-20M197.4 208.5h26.3M198.4 207.3v-5.6"/>
<path d="M198.4 207.3h4M198.4 201.7h4M198.7 208h2.4M199.2 202h.4M199.2 207h.4M199.2 207v-5M199.6 202h-.4M199.6 202h2.9M199.6 207h2.9M199.6 207v-5M199.6 207h-.4M199.9 208h-1.2"/>
<path d="M201.1 208h-1.2M202.4 201.7v5.6M202.4 201.7h-4M202.4 207.3h-4M202.4 207.3v-5.6M202.4 208.5h90.1M202.4 208.5h-5M202.4 208.5v-20M202.5 202v5M202.5 202v-7M202.5 208.4v-1.4M202.5 202h-2.9"/>
<path d="M202.5 207h-2.9M202.5 208.4h89.9M219.2 211h-22.2M221.2 210v-21.5M222.2 211a1 1 0 0 1-1-1M223.7 208.5h5M223.7 203.5v5M223.7 208.5v-20M223.7 203.5v-15M225.1 208h2.2M225.1 203.5h2.2M225.1 203.5v4.5"/>
<path d="M226.2 208h-1.1M226.2 203.5h-1.1M227.3 208h-1.1M227.3 203.5h-1.1M227.3 203.5v4.5M228.7 203.5h-5M228.7 208.5v-5M231.2 203h14M245.2 203v-9M276.5 208.5h5M276.5 203.5h2.5M276.5 208.5v-5"/>
<path d="M277.8 208h2.3M277.8 203.5h2.3M277.8 203.5v4.5M279 208h-1.2M279 203.5h-1.2M279 208.5h-2.5M279 203.5h2.5M280.1 208h-1.1M280.1 203.5h-1.1M280.1 203.5v4.5M281.5 208.5h-2.5M281.5 203.5h-5"/>
<path d="M281.5 208.5v-5M284.5 208.5h8M284.5 208.5v-20M285.6 200.2v-3.4M285.6 200.2l2.9 1.7M288.5 201.9l-2.9-1.7M288.5 201.9l2.9-1.7M291.4 200.2l-2.9 1.7M291.4 200.2v-3.4M292.4 208.4v-19.8M292.4 208.4h-89.9M292.5 208.5v-20"/>
<path d="M292.5 208.5h-8M292.5 208.5h-63.8M292.5 208.5h-95.1M292.5 204.3v-9M292.5 202.8v-6.1M293 210h2M293 211v-1M293 210v-21.5M294 211h-1M295 210a1 1 0 0 1-1 1M295 204.3v-9M295 202.8v-3"/>
<path d="M295 204.3h-2.5M295 202.8h-2.5"/>
</g>
<g fill="none" stroke="#000" stroke-width=".5">
<path d="M40 39h1M40 39v96M41 39v24.8M42 37a2 2 0 0 0-2 2M42 38a1 1 0 0 0-1 1M42 37v1M42 37h96M42 38h92.7M134.7 38a3.1 3.1 0 0 0-.7 5 3.1 3.1 0 0 0 5-.7M134.7 38a3.6 3.6 0 0 1 3.1 0M137.8 38l1.2 1.2M137.8 38h.2"/>
<path d="M138 37a2 2 0 0 1 2 2M138 38a1 1 0 0 1 1 1M138 37v1M139 39.2a3.6 3.6 0 0 1 0 3.1M139 39h1M139 39v.2M140 39v96M303.9 32.7l.4 .1M303.9 32.7a2.79 2.79 0 0 1 2.2 0M303.9 32.7l-17.6 8.7M304.3 32.8l.7-.2 .7 .2M304.3 32.8l-17.5 8.6"/>
<path d="M305.7 32.8l65.6 32.2M306.1 32.7l-.4 .1M306.1 32.7l67.9 33.5M61 59.8l1 1M61 59.8v22M61 59.8h36M97 59.8l-1 1M97 59.8v22M139 42.3v92.7M276.4 46.3h.5M276.4 46.3h.9M276.4 46.3l-40.4 19.9"/>
<path d="M276.9 46.3l-40.5 19.9M276.9 46.3l2.8 1.4M277.3 46.3h-.4M277.3 46.3l2.4 1.1M279.7 47.4v.3M281.1 49.7a3.3 3.3 0 0 1 4.3 .2v.4a3.2 3.2 0 0 1-4.3 .1l-.1-.3zM281.3 50.7a3.8 3.8 0 0 1 3.8 0M281.5 50.8a5.1 5.1 0 0 1 3.5 0M281.6 50.7v.2M282.8 50.5l-1 .5M283.3 50.5l-1.2 .6M284.6 50.7l-1.1 .5"/>
<path d="M285.8 42.3l.2 .3M285.8 42.3v2.1M286 42.6l1.7 .9M286 42.6v1.7M286.3 41.4h.5M286.3 41.4l-.5 .5v.4M286.8 41.4a1.46 1.46 0 0 0-.8 1.2M286.8 41.4l2.8 1.4M288.2 54.6l.9 .2 24.5 12.1M288.2 54.6l25.4 12.6M289.6 42.8l-.8 .2-9.1 4.4M289.6 42.8l-9.9 4.9"/>
<path d="M292.5 44.1a3.3 3.3 0 0 1 4.2 .2v.5a3.2 3.2 0 0 1-4.3 .1l-.1-.4zM292.7 45.1a3.8 3.8 0 0 1 3.7 0M292.8 45.2a5.1 5.1 0 0 1 3.5 0M298.4 58.7a1.57 1.57 0 0 1 2.2 .2 1.45 1.45 0 0 1-2.3 0zM301.6 50.5l22.7 11.2M301.6 50.5v3.5M301.6 54l19.2 9.4M301.6 54l-7.1 3.5M303.7 47v1.5M303.7 49.4l-12.8 6.3M303.7 48.5v.9M303.7 49.4l22.8 11.2"/>
<path d="M303.7 47l-15.5 7.6M303.7 47l25.5 12.5M303.7 48.5l23.6 11.7M303.7 48.5l-13.7 6.8M303.8 49.5l-2.2 1M329.2 59.5l-.9 .2-14.7 7.2M329.2 59.5l-15.6 7.7M40 77.8h1M40 63.8h1M40 63.8a1 1 0 0 0 1 1M40 63.8v3h1M41 63.8v1"/>
<path d="M41 76.8v1M41 76.8a1 1 0 0 0-1 1M41 74.8h-1v3M41 74.8v2M41 64.8v2M41 64.8h3M41 76.8h3M41 66.8v8M41 77.8v57.2M41 63.8h4M41 77.8h4M41 66.8h3"/>
<path d="M41 74.8h3M44 76.8l1 1M44 64.8v12M45 63.8l-1 1M45 63.8v14M62 60.8h34M62 60.8v20M96 60.8v20M235.1 77.4l.2 .4 .4 .3 67.9 33.4a3.6 3.6 0 0 0 2.8 0l67.9-33.4 .4-.3 .2-.4M235.1 67.4l.2 .4 .4 .3M235.1 67.4v38.3M235.7 68.1v38.3"/>
<path d="M235.7 68.1l67.9 33.4M236 66.2h.4M236 66.2a1.4 1.4 0 0 0-.9 1.2M236.4 66.2l-.3 .3 .3 .4M236.4 66.9a1.46 1.46 0 0 0-.7 1.2M236.4 66.9l67.9 33.4M245.2 68.5a4.9 4.9 0 0 1 5.8 .2 1.14 1.14 0 0 1-.9 1.6 5.1 5.1 0 0 1-5-.5 .88 .88 0 0 1 .1-1.3zM246.3 70.4v-.1a2.43 2.43 0 0 1 3.3-.1l.1 .2M246.3 70.4v.1M249.7 70.4v.1M313.6 66.9v.3M321.5 77.8a7.5 7.5 0 0 1 6.3-2.3 7.5 7.5 0 0 1 6.2 2.3"/>
<path d="M322 75.4a10.6 10.6 0 0 1 11.5 0 1.93 1.93 0 0 1-.3 3.3 11 11 0 0 1-10.8 0 1.93 1.93 0 0 1-.4-3.3zM346.7 65.3a3.9 3.9 0 0 1 4.6 0 .85 .85 0 0 1-.6 1.3 4 4 0 0 1-4-.4 .68 .68 0 0 1 0-.9zM347.5 66.6l-.1-.1a3.1 3.1 0 0 0 3.1 0v.1M347.5 66.5a2.08 2.08 0 0 1 3 0M348.4 66.8h1.2M368.7 67.8v-.2a2.43 2.43 0 0 1 3.3 0l.1 .3M371.3 65a4.2 4.2 0 0 0-3.9 1.1 1.22 1.22 0 0 0 1.1 1.7 5.7 5.7 0 0 0 2.8 .2M371.3 65l1.3 .5 .8 .6M371.3 68l-65.6 32.3M373.4 67l-.8 .7-1.3 .3M373.4 66.1l.2 .4-.2 .5M373.4 66.1l.2 .1"/>
<path d="M373.6 66.9a1.46 1.46 0 0 1 .7 1.2M373.6 66.2l.3 .3-.3 .4M373.6 66.9l-.2 .1M374 66.2h-.4M374 66.2a1.4 1.4 0 0 1 .9 1.2M374.3 68.1v38.3M374.3 68.1l-67.9 33.4M374.9 67.4l-.2 .4-.4 .3M374.9 67.4v38.3M61 81.8h36M62 80.8l-1 1M62 80.8h34"/>
<path d="M96 80.8l1 1M127.2 87.8a.85 .85 0 0 0-1.2 .4 .85 .85 0 0 0 .4 1.1M235.1 87l.2 .4 .4 .3 67.9 33.4M292 82.4a8.9 8.9 0 0 1 9.7 0 1.64 1.64 0 0 1-.2 2.8 9.1 9.1 0 0 1-9.5-.2 1.58 1.58 0 0 1 0-2.6zM292.6 84.8v.1M292.6 84.8l2.7 1.3M292.7 83.7a7 7 0 0 1 8.3 0l.4 .9a2.4 2.4 0 0 1-2 1.3 8.1 8.1 0 0 1-6.7-.8l-.3-.5zM294.4 83.6l4.8 2.4M301.3 84.9a5.4 5.4 0 0 0-5.2-1.7l-2 .5a2.89 2.89 0 0 0-1.6 1.2M374.9 87l-.2 .4-.4 .3-67.9 33.4M235.1 105.7l.2 .4 .4 .3M235.1 105.7a1.4 1.4 0 0 0 .9 1.3"/>
<path d="M235.7 106.4l.3 .6M235.7 106.4l41.4 20.4M236 107l41.3 20.3M279.9 108.1a3.6 3.6 0 0 1-2.8 0v18.7M279.9 109.5v17.3M295.3 119.6a4.4 4.4 0 0 1 3.4 0M295.3 119.6l-15.7 7.7M295.6 119l-.3 .6M295.6 119a3.6 3.6 0 0 1 2.8 0M295.6 119l-15.7 7.8M295.6 117.2v1.8M298.4 119l.3 .6"/>
<path d="M298.4 119l23.7 11.7M298.4 118.6v.4M298.7 119.6l23.7 11.7M303.6 101.5a3.6 3.6 0 0 0 2.8 0M303.6 101.5v19.6M304.3 100.3l.7 .2 .7-.2M304.3 100.3a1.46 1.46 0 0 0-.7 1.2M305.7 100.3a1.46 1.46 0 0 1 .7 1.2M306.4 101.5v19.6M322.1 112a3.6 3.6 0 0 0 2.8 0v18.7M322.1 113.4v17.3M330.6 114l9.9-4.9v7.9l-9.9 4.8z"/>
<path d="M338.6 116l-8 3.9M338.6 116l1.9 1M338.6 110.1v5.9M345.2 108.3a1.64 1.64 0 0 1 1.6-.9 1.64 1.64 0 0 1 1.4 1 4.1 4.1 0 0 1-2.6 4.7 1.57 1.57 0 0 1-1.6-2.2 4.8 4.8 0 0 1 1.2-2.6zM346.3 107.5a4.3 4.3 0 0 1-2.2 4.5M374 107l-49.3 24.3M374.3 106.4l-.3 .6M374.3 106.4l-49.4 24.3M374.9 105.7l-.2 .4-.4 .3M374.9 105.7l-.2 .7-.7 .6M40 135a2 2 0 0 0 2 2M40 135h1"/>
<path d="M41 135a1 1 0 0 0 1 1M42 136v1M42 137h96M42 136h96M138 136v1M139 135a1 1 0 0 1-1 1M139 135h1M140 135a2 2 0 0 1-2 2M277.1 126.8l.2 .5M277.1 126.8a3.6 3.6 0 0 0 2.8 0M277.3 127.3a2.79 2.79 0 0 0 2.3 0M279.9 126.8l-.3 .5"/>
<path d="M303.6 121.1a3.6 3.6 0 0 0 2.8 0M322.1 130.7l.3 .6M322.1 130.7a3.6 3.6 0 0 0 2.8 0M322.4 131.3a2.79 2.79 0 0 0 2.3 0M324.9 130.7l-.2 .6M40 177.5h100M40 171.5v3M40 166h2M40 166v44M41 165h1v1M41 165a1 1 0 0 0-1 1M41 165h97"/>
<path d="M42 166v44M42 166h96M138 165h1M138 165v1M138 166h2M138 166v44M139 165a1 1 0 0 1 1 1M139 165l.3 .1M140 166v44M195 177.5h100M195 166h2M195 166v44"/>
<path d="M197 165h-.8a1.08 1.08 0 0 0-1.2 1M197 165v1M197 165h96M197 166h96M197 166v44M209.2 165h10.9M292.8 165h-3.1h4.3M293 165h1M293 165v1M293 166h2M293 166v44M294 165a1 1 0 0 1 1 1"/>
<path d="M294 165l.3 .1M295 166v44M40 188.5h100M100.5 188.5v21.5M102.5 188.5v21.5M104.5 188.5v21.5M195 188.5h100M219.2 188.5v21.5M221.2 188.5v21.5M223.2 188.5v21.5M231.2 194h14v9h-14zM40 210a1.22 1.22 0 0 0 1.4 1h.6"/>
<path d="M40 210h2M42 210v1M42 211h96M42 210h58.5M100.5 210v1h1M100.5 210h2M102.5 210a1 1 0 0 1-1 1M102.5 210h2M104.5 210v1h-3M104.5 210h33.5M138 210v1M138 210h2"/>
<path d="M140 210a1.22 1.22 0 0 1-1.4 1h-.6M195 210a1.22 1.22 0 0 0 1.4 1h.6M195 210h2M197 210v1M197 211h96M197 210h22.2M219.2 210v1h3M219.2 210h2M221.2 210a1 1 0 0 0 1 1M221.2 210h2M223.2 210v1h-1M223.2 210h69.8"/>
<path d="M293 210v1M293 210h2M295 210a1.22 1.22 0 0 1-1.4 1h-.6"/>
<circle cx="120" cy="54.8" r="2.5"/>
<circle cx="120" cy="54.8" r="1.5"/>
<circle cx="136.3" cy="40.7" r="1.7"/>
<circle cx="51" cy="62.8" r="2.25"/>
<circle cx="51" cy="78.8" r="2.25"/>
<circle cx="121" cy="85.8" r="6.5"/>
<circle cx="108.9" cy="117.4" r="5.5"/>
<circle cx="108.9" cy="117.4" r="4.5"/>
<circle cx="53.5" cy="131.1" r="3.1"/>
<circle cx="53.5" cy="131.1" r="1.7"/>
<circle cx="253.2" cy="198.5" r="3"/>
</g>
<g fill="none" stroke="#000" stroke-width=".22">
<path d="M26 37h12.5M28 37v100M40 25v10.5M40 27h100M140 25v10.5M26 137h12.5M26 165h12.5M28 165v46M141.5 165h14.5M141.5 177.5h14.5M154 165v46M296.5 165h12.5"/>
<path d="M307 165v46M141.5 188.5h14.5M26 211h12.5M40 212.5v12.5M140 212.5v12.5M141.5 211h14.5M195 212.5v12.5M295 212.5v12.5M296.5 211h12.5M40 223h100M195 223h100"/>
</g>
<g fill="none" stroke="#000" stroke-width=".25">
<path d="M15 255h137v6h-137zM15 255v30M27 255v30M87 255v30M137 255v30M230 242h180v45h-180zM230 257h180M280 257v30M320 257v30M370 257v30M15 261h137v6h-137zM15 267h137v6h-137z"/>
<path d="M15 273h137v6h-137zM15 279h137v6h-137zM230 272h180"/>
</g>
<text font-size="5" x="233" y="255.2">FIRE ALARM BOX – ASSEMBLY</text>
<g font-size="3.5">
<text x="81.4" y="20">TOP VIEW</text>
<text x="279.6" y="139.5">ISOMETRIC VIEW</text>
<text x="312.5" y="139.5">SCALE 1:1</text>
<text x="78.9" y="232">FRONT VIEW</text>
<text x="234.4" y="232">RIGHT VIEW</text>
<text x="232" y="268">FAB-000</text>
<text x="282" y="268">1:1</text>
<text x="322" y="268">PLASTIC</text>
<text x="372" y="268">0.157 kg</text>
</g>
<g font-size="3.2">
<text x="232" y="283">mm</text>
<text x="282" y="283">THIRD ANGLE</text>
<text x="322" y="283">2026-10-30</text>
<text x="372" y="283">1 OF 5</text>
</g>
<g font-size="3">
<text x="87.1" y="25.8">100</text>
<text x="26.8" y="89.9" transform="rotate(-90 26.8 89.9)">100</text>
<text x="158.2" y="174.6" transform="rotate(-90 158.2 174.6)">12.5</text>
<text x="158.2" y="184.9" transform="rotate(-90 158.2 184.9)">11</text>
<text x="26.8" y="189.9" transform="rotate(-90 26.8 189.9)">46</text>
<text x="311.2" y="189.9" transform="rotate(-90 311.2 189.9)">46</text>
<text x="158.2" y="203.1" transform="rotate(-90 158.2 203.1)">22.5</text>
<text x="87.1" y="227.2">100</text>
<text x="242.1" y="227.2">100</text>
<text x="15" y="253">BILL OF MATERIALS</text>
<text x="16.5" y="259.2">ITEM</text>
<text x="28.5" y="259.2">PART</text>
<text x="88.5" y="259.2">MATERIAL</text>
<text x="138.5" y="259.2">QTY</text>
<text x="16.5" y="265.2">1</text>
<text x="28.5" y="265.2">LID</text>
<text x="88.5" y="265.2">PLASTIC</text>
<text x="138.5" y="265.2">1</text>
<text x="16.5" y="271.2">2</text>
<text x="28.5" y="271.2">MIDDLE</text>
<text x="88.5" y="271.2">PLASTIC</text>
<text x="138.5" y="271.2">1</text>
<text x="16.5" y="277.2">3</text>
<text x="28.5" y="277.2">BASE</text>
<text x="88.5" y="277.2">PLASTIC</text>
<text x="138.5" y="277.2">1</text>
<text x="16.5" y="283.2">4</text>
<text x="28.5" y="283.2">BATTERY COVER</text>
<text x="88.5" y="283.2">PLASTIC</text>
<text x="138.5" y="283.2">1</text>
</g>
<text font-size="2.2" x="230" y="239">DIMENSIONS IN mm. TOLERANCES NOT SPECIFIED. DRAWN FROM STEP MODEL &quot;FIRE ALARM BOX FINAL VERSION&quot;.</text>
<g font-size="2">
<text x="233" y="250.5">TITLE</text>
<text x="232" y="260.5">DRAWING NO.</text>
<text x="282" y="260.5">SCALE</text>
<text x="322" y="260.5">MATERIAL</text>
<text x="372" y="260.5">MASS (EST. @ 1.25 g/cm3)</text>
<text x="232" y="275.5">UNITS</text>
<text x="282" y="275.5">PROJECTION</text>
<text x="322" y="275.5">DATE</text>
<text x="372" y="275.5">SHEET</text>
</g>
</svg>
